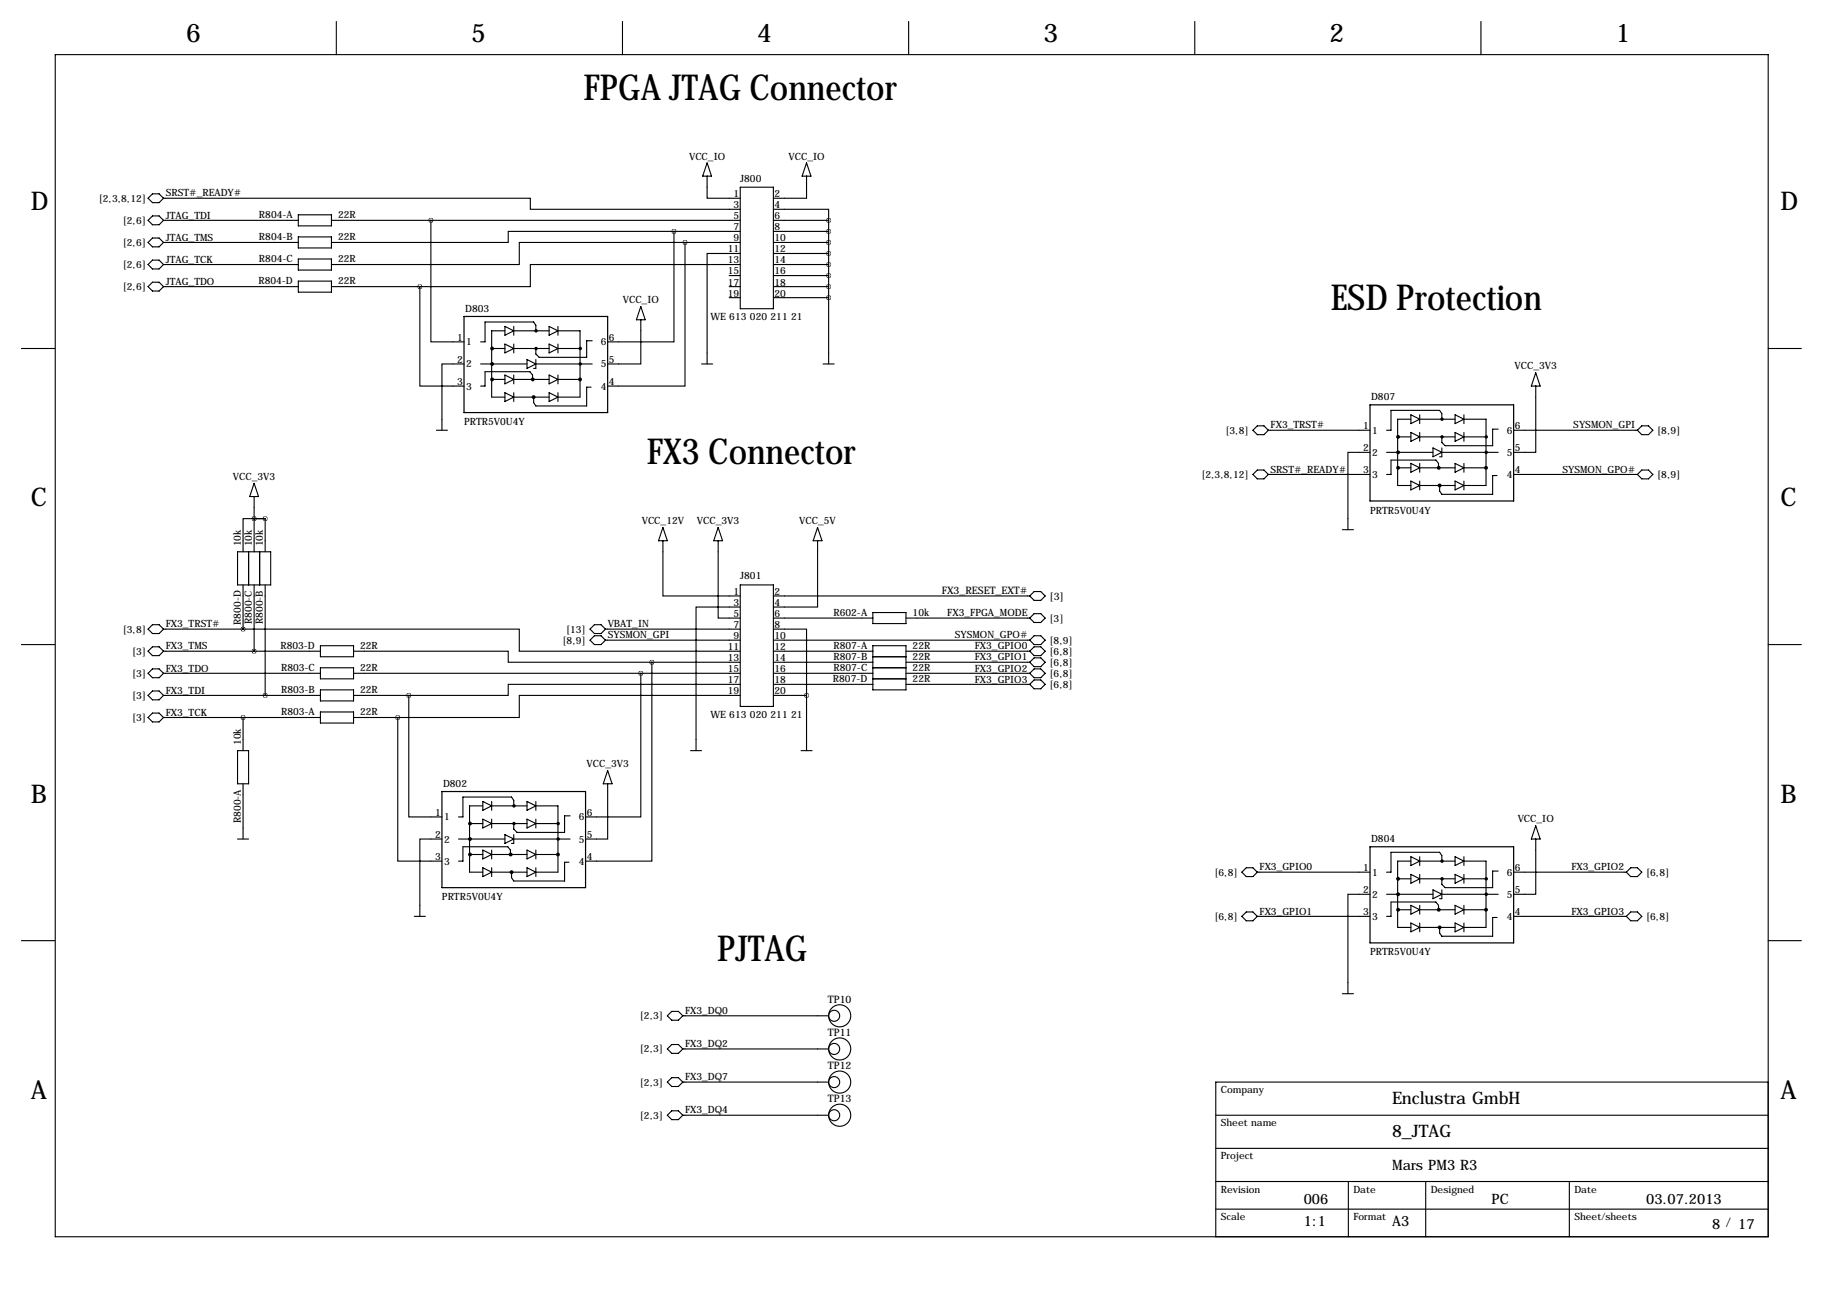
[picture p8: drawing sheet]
<svg xmlns="http://www.w3.org/2000/svg" width="419mm" height="297mm" viewBox="0 0 419 297" stroke-linecap="round" stroke-linejoin="round" font-family="sans-serif">
<g fill="none" stroke="#000" stroke-width=".25">
<path d="M12.7 12.6h393.8v271.7h-393.8zM77.3 4.9v7.7M143.1 4.9v7.7M208.9 4.9v7.7M274.7 4.9v7.7M340.5 4.9v7.7M162.6 37.5l1 3h-2.1zM185.4 37.5l1 3h-2zM35.1 44.6h1.5l1 1-1 1h-1.5l-1.1-1zM35.1 49.6h1.5l1 1.1-1 1h-1.5l-1.1-1zM35.1 54.7h1.5l1 1-1 1.1h-1.5l-1.1-1.1zM35.1 59.8h1.5l1 1-1 1h-1.5l-1.1-1z"/>
<path d="M37.6 45.6h84.3v2.5h48.3M37.6 50.7h31M37.6 55.7h31M68.6 49.4h7.6v2.5h-7.6zM68.6 54.5h7.6v2.5h-7.6zM68.6 59.5h7.6v2.6h-7.6zM76.2 50.7h94M99.1 50.7v27.9h7.6M154.9 53.2v25.4h-15.2M154.9 53.2h-38.1v2.5h-40.6M154.9 53.2h15.3M157.5 55.7v33.1h-17.8"/>
<path d="M157.5 55.7h-38.1v5.1h-43.2M157.5 55.7h12.7M162.6 40.5v5.1h7.6M170.2 58.3h-7.6v25.4M170.2 43h7.6v28h-7.6zM177.8 48.1h12.7v2.6M177.8 50.7h12.7M177.8 53.2h12.7M177.8 55.7h12.7M177.8 58.3h12.7M185.4 40.5v5.1h-7.6M190.5 50.7v33"/>
<path d="M35.1 64.9h1.5l1 1-1 1h-1.5l-1.1-1zM37.6 60.8h31M37.6 65.9h31M68.6 64.6h7.6v2.6h-7.6zM76.2 65.9h20.3M96.5 65.9v22.9h10.2M116.1 75l2 1.1-2 1zM116.1 79.1l2 1-2 1zM116.1 76.1h-3.1v15.2h3.1M118.1 75v2.1M118.1 79.1v2M118.1 76.1h8.1"/>
<path d="M123.2 76.1v-1.3l-.5-.8h-11.2v4.6h-1M126.2 75l2.1 1.1-2.1 1zM126.2 79.1l2.1 1-2.1 1zM128.3 75v2.1M128.3 79.1v2M128.3 76.1h5v15.2h-5M136.1 78.3h-1.2v3.9h-10.9l-.8-.8v-1.3M147.3 73.5v10.2h-7.6M147.3 70.5l1 3h-2zM167.6 63.4h2.6M167.6 65.9h2.6M167.6 68.4h2.6"/>
<path d="M170.2 60.8h-48.3v5.1h-25.4M177.8 60.8h12.7M177.8 63.4h12.7M177.8 65.9h12.7M177.8 68.4h12.7M4.9 80.1h7.6M100.3 98.9h2.6M106.7 83.7h-5.1v15.2M110.5 83.7h10.7M113 80.1h3.1M113 87.2h3.1M116.1 86.2l2 1-2 1.1z"/>
<path d="M116.1 90.3l2 1-2 1zM118.1 80.1h8.1M118.1 86.2v2.1M118.1 90.3v2M118.1 87.2h8.1M118.1 91.3h8.1M121.2 82.7l2 1-2 1zM122.4 87.2v-1l-.6-.7h-10.3v3.3h-1M123.2 82.7v2h-.5M123.2 83.7h12.9M126.2 86.2l2.1 1-2.1 1.1zM126.2 90.3l2.1 1-2.1 1z"/>
<path d="M128.3 80.1h5M128.3 86.2v2.1M128.3 90.3v2M128.3 87.2h5M135.9 89h-1v4.3h-11.7l-.5-.7v-1.3M161.3 83.7h2.5M189.2 83.7h2.6M288 98.9l1.1-1h1.5l1 1-1 1h-1.5zM291.6 98.9h23.4M324.4 95.4l2 1-2 1zM324.4 99.4l2 1-2 1.1zM324.4 96.4h-3.1v15.2h3.1"/>
<path d="M326.4 95.4v2M326.4 99.4v2.1M326.4 96.4h8.1M331.5 96.4v-1.3l-.5-.8h-11.2v4.6h-1M334.5 95.4l2 1-2 1zM334.5 99.4l2 1-2 1.1zM336.5 95.4v2M336.5 99.4v2.1M336.5 96.4h5.1v15.2h-5.1M344.4 98.7h-1.2v3.8h-11l-.7-.8v-1.3M348 98.9h28.4M353.1 88.8v15.2h-5.1"/>
<path d="M353.1 85.7l1 3.1h-2.1zM376.4 98.9l1-1h1.6l1 1-1 1h-1.6zM406.5 80.1h7.6M58.4 119.2h-2.5v7.7M58.4 114.2v5h2.6M58.4 119.2v7.7M58.4 111.1l1 3.1h-2zM58.4 119.2h2.6M61 119.2v7.7M288 109.1l1.1-1h1.5l1 1-1 1h-1.5zM291.6 109.1h23.4M315 104h-5.1v17.8"/>
<path d="M318.8 104h10.6M321.3 100.4h3.1M321.3 107.6h3.1M324.4 106.5l2 1.1-2 1zM324.4 110.6l2 1-2 1zM326.4 106.5v2.1M326.4 110.6v2M326.4 100.4h8.1M326.4 107.6h8.1M326.4 111.6h8.1M329.4 103l2.1 1-2.1 1zM330.7 107.6v-1.1l-.6-.7h-10.3v3.3h-1"/>
<path d="M331.5 103v2h-.5M331.5 104h12.9M334.5 106.5l2 1.1-2 1zM334.5 110.6l2 1-2 1zM336.5 106.5v2.1M336.5 110.6v2M336.5 100.4h5.1M336.5 107.6h5.1M344.2 109.3h-1v4.4h-11.7l-.5-.8v-1.3M348 109.1h28.4M376.4 109.1l1-1h1.6l1 1-1 1h-1.6zM54.6 126.9h7.6v7.6h-7.6z"/>
<path d="M55.9 134.5v10.1M57.1 126.9v7.6M58.4 134.5v15.2M59.7 126.9v7.6M61 134.5v25.4M152.4 124.3v12.7h17.8M152.4 121.3l1 3h-2zM165.1 124.3v17.8h5.1M165.1 121.3l1 3h-2zM170.2 139.6h-10.2v33M170.2 134.5h7.6v27.9h-7.6zM177.8 137h58.9"/>
<path d="M188 124.3v15.3h-10.2M188 121.3l1 3h-2.1zM237.7 136h1.6l1 1-1 1h-1.6l-1-1zM308.6 121.8h2.5M4.9 148.2h7.6M34 154.8l1.1-1h1.5l1 1-1 1h-1.5zM35.1 143.6h1.5l1 1-1 1.1h-1.5l-1.1-1.1zM35.1 148.7h1.5l1 1-1 1h-1.5l-1.1-1zM35.1 158.9h1.5l1 1-1 1h-1.5l-1.1-1zM37.6 144.6h18.3M37.6 149.7h36.1M37.6 154.8h36.1"/>
<path d="M37.6 159.9h36.1M55.9 144.6h63.5v5.1h50.8M73.7 148.4h7.6v2.6h-7.6zM73.7 153.5h7.6v2.6h-7.6zM73.7 158.6h7.6v2.5h-7.6zM81.3 149.7h35.5v2.6h33.1M81.3 154.8h88.9M81.3 159.9h12.7M94 159.9v27.9h7.6M136.7 146.2h1.5l1 1-1 1h-1.5l-1.1-1zM136.7 143.6h1.5l1 1-1 1.1h-1.5l-1.1-1.1zM139.2 144.6h31"/>
<path d="M139.2 147.2h31M147.3 154.8v33h-12.7M149.9 152.3v45.7h-15.3M149.9 152.3h20.3M170.2 157.3h-53.4v2.6h-22.8M170.2 159.9h-50.8v5.1h-28M177.8 144.6h7.6v15.3M177.8 142.1h22.9M177.8 147.2h58.9M177.8 149.7h22.9M177.8 152.3h22.9M177.8 154.8h22.9"/>
<path d="M177.8 157.3h22.9M177.8 159.9h7.6M185.4 159.9v12.7M200.7 140.8h7.6v2.6h-7.6zM200.7 148.4h7.6v10.2h-7.6zM200.7 151h7.6M200.7 153.5h7.6M200.7 156.1h7.6M208.3 142.1h28.4M208.3 149.7h28.4M208.3 152.3h28.4M208.3 154.8h28.4"/>
<path d="M208.3 157.3h28.4M236.7 149.7l1-1h1.6l1 1-1 1h-1.6zM236.7 154.8l1-1h1.6l1 1-1 1h-1.6zM236.7 142.1l1-1h1.6l1 1-1 1h-1.6zM237.7 146.2h1.6l1 1-1 1h-1.6l-1-1zM237.7 151.2h1.6l1 1.1-1 1h-1.6l-1-1zM237.7 156.3h1.6l1 1-1 1.1h-1.6l-1-1.1zM406.5 148.2h7.6M35.1 163.9h1.5l1 1.1-1 1h-1.5l-1.1-1zM37.6 165h36.1M54.6 172.6h2.5v7.6h-2.5zM55.9 165v7.6"/>
<path d="M73.7 163.7h7.6v2.5h-7.6zM81.3 165h10.1M91.4 165v33h10.2M139.7 177.2l1 3h-2zM158.7 172.6h2.6M184.1 172.6h2.6M54.6 192.9h2.5M55.9 180.2v12.7M101.6 192.9h-5.1v17.8M105.4 192.9h10.7M107.9 189.3h3.1M107.9 196.5h3.1"/>
<path d="M111 184.3l2 1-2 1zM111 188.3l2 1-2 1.1zM111 195.4l2 1.1-2 1zM111 199.5l2 1-2 1zM111 185.3h-3.1v15.2h3.1M113 184.3v2M113 188.3v2.1M113 195.4v2.1M113 199.5v2M113 185.3h8.2M113 189.3h8.2M113 196.5h8.2"/>
<path d="M116.1 191.9l2 1-2 1zM117.3 196.5v-1.1l-.6-.7h-10.3v3.3h-1M118.1 185.3v-1.3l-.5-.8h-11.2v4.6h-1M118.1 191.9v2h-.5M118.1 192.9h13M121.2 184.3l2 1-2 1zM121.2 188.3l2 1-2 1.1zM121.2 195.4l2 1.1-2 1zM121.2 199.5l2 1-2 1zM123.2 185.3h5.1v15.2h-5.1M123.2 184.3v2M123.2 188.3v2.1"/>
<path d="M123.2 195.4v2.1M123.2 199.5v2M123.2 189.3h5.1M123.2 196.5h5.1M130.8 198.2h-1v4.4h-11.7l-.5-.8v-1.3M131.1 187.6h-1.3v3.8h-10.9l-.8-.8v-1.3M139.7 180.2v12.7h-5.1M286.5 199.5h1.5l1.1 1-1.1 1h-1.5l-1-1zM324.4 198h-3.1v15.2h3.1M324.4 197l2 1-2 1zM326.4 198h8.1M326.4 197v2"/>
<path d="M331.5 198v-1.3l-.5-.8h-11.2v4.6h-1M334.5 197l2 1-2 1zM336.5 198h5.1v15.2h-5.1M336.5 197v2M353.1 192.9v12.7h-5.1M353.1 189.9l1 3h-2.1zM374.9 199.5h1.5l1 1-1 1h-1.5l-1-1zM4.9 216.3h7.6M95.2 210.7h2.6M113 200.5h8.2M286.5 209.7h1.5l1.1 1-1.1 1h-1.5l-1-1zM289.1 200.5h25.9"/>
<path d="M289.1 210.7h25.9M315 205.6h-5.1v22.9M318.8 205.6h10.6M321.3 202h3.1M321.3 209.2h3.1M324.4 201l2 1-2 1.1zM324.4 208.1l2 1.1-2 1zM324.4 212.2l2 1-2 1zM326.4 201v2.1M326.4 208.1v2.1M326.4 212.2v2M326.4 202h8.1"/>
<path d="M326.4 209.2h8.1M326.4 213.2h8.1M329.4 204.6l2.1 1-2.1 1zM330.7 209.2v-1.1l-.6-.7h-10.3v3.3h-1M331.5 204.6v2h-.5M331.5 205.6h12.9M334.5 201l2 1-2 1.1zM334.5 208.1l2 1.1-2 1zM334.5 212.2l2 1-2 1zM336.5 201v2.1M336.5 208.1v2.1M336.5 212.2v2"/>
<path d="M336.5 202h5.1M336.5 209.2h5.1M344.2 210.9h-1v4.4h-11.7l-.5-.8v-1.3M344.4 200.3h-1.2v3.8h-11l-.7-.8v-1.3M348 200.5h25.9M348 210.7h25.9M373.9 210.7l1-1h1.5l1 1-1 1h-1.5zM406.5 216.3h7.6M153.4 233.5l1-1h1.6l1 1-1 1.1h-1.6zM157 233.5h33.5M308.6 228.5h2.5M153.4 241.2l1-1.1h1.6l1 1.1-1 1h-1.6z"/>
<path d="M153.4 248.8l1-1h1.6l1 1-1 1h-1.6zM154.4 255.4h1.6l1 1-1 1h-1.6l-1-1zM157 248.8h33.5M157 256.4h33.5M157 241.2h33.5M279.5 256.4h127M406.5 248.8h-127v35.5M279.5 278h127M279.5 271.6h127M279.5 264h127M310 271.6v12.7M327.8 271.6v12.7"/>
<path d="M360.8 271.6v12.7"/>
<circle cx="191.8" cy="233.5" r="1.27"/>
<circle cx="193" cy="233.5" r="2.54"/>
<circle cx="191.8" cy="256.4" r="1.27"/>
<circle cx="191.8" cy="241.2" r="1.27"/>
<circle cx="191.8" cy="248.8" r="1.27"/>
<circle cx="193" cy="241.2" r="2.54"/>
<circle cx="193" cy="256.4" r="2.54"/>
<circle cx="193" cy="248.8" r="2.54"/>
</g>
<path d="M106.7 72.8h33v22.1h-33zM315 93.1h33v22.1h-33zM101.6 182h33v22.1h-33zM315 194.7h33v22.1h-33z" fill="none" stroke="#000" stroke-width=".28"/>
<g fill="none" stroke="#000" stroke-width=".38">
<circle cx="123.2" cy="76.1" r=".2"/>
<circle cx="113.1" cy="83.7" r=".25"/>
<circle cx="113.1" cy="87.2" r=".25"/>
<circle cx="113.1" cy="80.1" r=".25"/>
<circle cx="122.5" cy="87.2" r=".25"/>
<circle cx="122.7" cy="91.3" r=".25"/>
<circle cx="123.2" cy="80.1" r=".2"/>
<circle cx="133.4" cy="87.2" r=".25"/>
<circle cx="133.4" cy="83.7" r=".2"/>
<circle cx="133.4" cy="80.1" r=".2"/>
<circle cx="331.5" cy="96.4" r=".2"/>
<circle cx="321.4" cy="107.6" r=".25"/>
<circle cx="321.4" cy="100.4" r=".25"/>
<circle cx="321.4" cy="104" r=".25"/>
<circle cx="330.8" cy="107.6" r=".25"/>
<circle cx="331" cy="111.6" r=".25"/>
<circle cx="331.5" cy="100.4" r=".2"/>
<circle cx="341.6" cy="107.6" r=".25"/>
<circle cx="341.7" cy="100.4" r=".2"/>
<circle cx="341.7" cy="104" r=".2"/>
<circle cx="108.1" cy="196.5" r=".25"/>
<circle cx="108.1" cy="189.3" r=".25"/>
<circle cx="108.1" cy="192.9" r=".25"/>
<circle cx="117.4" cy="196.5" r=".25"/>
<circle cx="118.2" cy="185.3" r=".2"/>
<circle cx="118.2" cy="189.3" r=".2"/>
<circle cx="128.3" cy="196.5" r=".25"/>
<circle cx="128.3" cy="192.9" r=".2"/>
<circle cx="128.3" cy="189.3" r=".2"/>
<circle cx="331.5" cy="198" r=".2"/>
<circle cx="117.6" cy="200.5" r=".25"/>
<circle cx="321.4" cy="202" r=".25"/>
<circle cx="321.4" cy="205.6" r=".25"/>
<circle cx="321.4" cy="209.2" r=".25"/>
<circle cx="330.8" cy="209.2" r=".25"/>
<circle cx="331" cy="213.2" r=".25"/>
<circle cx="331.5" cy="202" r=".2"/>
<circle cx="341.6" cy="209.2" r=".25"/>
<circle cx="341.7" cy="205.6" r=".2"/>
<circle cx="341.7" cy="202" r=".2"/>
</g>
<g fill="#000">
<circle cx="133.3" cy="83.7" r=".19"/>
<circle cx="341.6" cy="104" r=".19"/>
<circle cx="128.2" cy="192.9" r=".19"/>
<circle cx="341.6" cy="205.6" r=".19"/>
</g>
<path d="M185.4 159.9a.05 .05 0 0 0 .1 0 .05 .05 0 0 0-.1 0zM60.9 119.2a.05 .05 0 0 0 .1 0 .05 .05 0 0 0-.1 0zM55.8 144.6a.05 .05 0 0 0 .1 0 .05 .05 0 0 0-.1 0zM58.4 149.7a.05 .05 0 0 0 .1 0 .05 .05 0 0 0-.1 0zM55.8 165a.05 .05 0 0 0 .1 0 .05 .05 0 0 0-.1 0zM157.4 55.7a.05 .05 0 0 0 .1 0 .05 .05 0 0 0-.1 0zM154.9 53.2a.05 .05 0 0 0 .1 0 .05 .05 0 0 0-.1 0zM99 50.7a.05 .05 0 0 0 .1 0 .05 .05 0 0 0-.1 0zM96.5 65.9a.05 .05 0 0 0 .1 0 .05 .05 0 0 0-.1 0zM58.4 119.2a.05 .05 0 0 0 .1 0 .05 .05 0 0 0-.1 0zM60.9 159.9a.05 .05 0 0 0 .1 0 .05 .05 0 0 0-.1 0zM93.9 159.9a.05 .05 0 0 0 .1 0 .05 .05 0 0 0-.1 0zM91.4 165a.05 .05 0 0 0 .1 0 .05 .05 0 0 0-.1 0zM147.3 154.8a.05 .05 0 0 0 .1 0 .05 .05 0 0 0-.1 0zM149.8 152.3a.05 .05 0 0 0 .1 0 .05 .05 0 0 0-.1 0z" fill="#000" stroke="#000" stroke-width="1"/>
<g font-size="8.2">
<text x="134.1" y="22.9">FPGA JTAG Connector</text>
<text x="305.9" y="71.2">ESD Protection</text>
<text x="148.7" y="106.7">FX3 Connector</text>
<text x="164.9" y="221">PJTAG</text>
</g>
<g font-size="5.9">
<text x="42.8" y="9.8">6</text>
<text x="108.3" y="9.8">5</text>
<text x="174.1" y="9.8">4</text>
<text x="239.9" y="9.8">3</text>
<text x="305.7" y="9.8">2</text>
<text x="371.4" y="9.8">1</text>
<text x="7.1" y="48.4">D</text>
<text x="409.3" y="48.4">D</text>
<text x="7.1" y="116.4">C</text>
<text x="409.3" y="116.4">C</text>
<text x="7.1" y="184.5">B</text>
<text x="409.3" y="184.5">B</text>
<text x="7.1" y="252.6">A</text>
<text x="409.3" y="252.6">A</text>
</g>
<g font-size="4">
<text x="320" y="253.9">Enclustra GmbH</text>
<text x="320" y="261.5">8_JTAG</text>
</g>
<g font-size="3.3">
<text x="320" y="269.1">Mars PM3 R3</text>
<text x="299.7" y="276.7">006</text>
<text x="299.7" y="281.8">1:1</text>
<text x="320" y="281.8">A3</text>
<text x="342.9" y="276.7">PC</text>
<text x="378.5" y="276.7">03.07.2013</text>
<text x="393.6" y="282.5">8 / 17</text>
</g>
<g font-size="2.4">
<text x="216.5" y="136.6">FX3_RESET_EXT#</text>
<text x="241.3" y="137.8">[3]</text>
<text x="190.3" y="230.5">TP10</text>
<text x="190.3" y="238.1">TP11</text>
<text x="190.3" y="245.7">TP12</text>
<text x="190.3" y="253.4">TP13</text>
</g>
<g font-size="2.3">
<text x="158.4" y="36.7">VCC_IO</text>
<text x="170.2" y="41.8">J800</text>
<text x="181.3" y="36.7">VCC_IO</text>
<text x="22.7" y="46.4">[2,3,8,12]</text>
<text x="38.1" y="45.2">SRST#_READY#</text>
<text x="168.6" y="45.3">1</text>
<text x="168.6" y="47.9">3</text>
<text x="178.1" y="45.3">2</text>
<text x="178.1" y="47.9">4</text>
<text x="28.3" y="51.5">[2,6]</text>
<text x="38.1" y="50.3">JTAG_TDI</text>
<text x="59.5" y="50.2">R804-A</text>
<text x="77.7" y="50.2">22R</text>
<text x="168.6" y="50.4">5</text>
<text x="168.6" y="52.9">7</text>
<text x="178.1" y="50.4">6</text>
<text x="178.1" y="52.9">8</text>
<text x="28.3" y="56.5">[2,6]</text>
<text x="38.1" y="55.3">JTAG_TMS</text>
<text x="59.5" y="55.2">R804-B</text>
<text x="77.7" y="55.2">22R</text>
<text x="167.3" y="58">11</text>
<text x="168.6" y="55.5">9</text>
<text x="178.1" y="55.5">10</text>
<text x="178.1" y="58">12</text>
<text x="28.3" y="61.6">[2,6]</text>
<text x="38.1" y="60.4">JTAG_TCK</text>
<text x="38.1" y="65.5">JTAG_TDO</text>
<text x="59.4" y="65.4">R804-D</text>
<text x="59.5" y="60.3">R804-C</text>
<text x="77.7" y="60.3">22R</text>
<text x="77.7" y="65.4">22R</text>
<text x="167.3" y="60.6">13</text>
<text x="167.3" y="63.1">15</text>
<text x="167.3" y="65.6">17</text>
<text x="178.1" y="60.6">14</text>
<text x="178.1" y="63.1">16</text>
<text x="178.1" y="65.6">18</text>
<text x="28.3" y="66.7">[2,6]</text>
<text x="106.9" y="71.7">D803</text>
<text x="143.2" y="69.7">VCC_IO</text>
<text x="167.3" y="68.2">19</text>
<text x="178.1" y="68.2">20</text>
<text x="163.3" y="73.6">WE 613 020 211 21</text>
<text x="105.1" y="78.3">1</text>
<text x="105.1" y="83.4">2</text>
<text x="107.2" y="79.4">1</text>
<text x="138.1" y="79.4">6</text>
<text x="140" y="78.3">6</text>
<text x="140" y="83.4">5</text>
<text x="105.1" y="88.5">3</text>
<text x="107.2" y="84.5">2</text>
<text x="107.2" y="89.6">3</text>
<text x="138.1" y="84.5">5</text>
<text x="138.1" y="89.6">4</text>
<text x="140" y="88.5">4</text>
<text x="348.2" y="84.9">VCC_3V3</text>
<text x="315.2" y="92.1">D807</text>
<text x="106.7" y="97.7">PRTR5V0U4Y</text>
<text x="281.7" y="99.7">[3,8]</text>
<text x="292.1" y="98.5">FX3_TRST#</text>
<text x="313.4" y="98.7">1</text>
<text x="315.5" y="99.7">1</text>
<text x="346.4" y="99.7">6</text>
<text x="348.2" y="98.7">6</text>
<text x="361.7" y="98.5">SYSMON_GPI</text>
<text x="381" y="99.7">[8,9]</text>
<text x="313.4" y="103.7">2</text>
<text x="315.5" y="104.8">2</text>
<text x="346.4" y="104.8">5</text>
<text x="348.2" y="103.7">5</text>
<text x="53.5" y="110.3">VCC_3V3</text>
<text x="276.2" y="109.9">[2,3,8,12]</text>
<text x="292.1" y="108.7">SRST#_READY#</text>
<text x="313.4" y="108.8">3</text>
<text x="315.5" y="109.9">3</text>
<text x="346.4" y="109.9">4</text>
<text x="348.2" y="108.8">4</text>
<text x="359.2" y="108.7">SYSMON_GPO#</text>
<text x="381" y="109.9">[8,9]</text>
<text x="315" y="118.1">PRTR5V0U4Y</text>
<text x="55.4" y="125.6" transform="rotate(-90 55.4 125.6)">10k</text>
<text x="57.9" y="125.6" transform="rotate(-90 57.9 125.6)">10k</text>
<text x="60.5" y="125.6" transform="rotate(-90 60.5 125.6)">10k</text>
<text x="147.5" y="120.5">VCC_12V</text>
<text x="160.2" y="120.5">VCC_3V3</text>
<text x="183.7" y="120.5">VCC_5V</text>
<text x="168.6" y="136.8">1</text>
<text x="170.2" y="133.2">J801</text>
<text x="178.1" y="136.8">2</text>
<text x="55.4" y="143.7" transform="rotate(-90 55.4 143.7)">R800-D</text>
<text x="57.9" y="143.5" transform="rotate(-90 57.9 143.5)">R800-C</text>
<text x="60.5" y="143.5" transform="rotate(-90 60.5 143.5)">R800-B</text>
<text x="168.6" y="139.3">3</text>
<text x="168.6" y="141.8">5</text>
<text x="178.1" y="139.3">4</text>
<text x="178.1" y="141.8">6</text>
<text x="191.6" y="141.6">R602-A</text>
<text x="209.8" y="141.6">10k</text>
<text x="217.8" y="141.7">FX3_FPGA_MODE</text>
<text x="241.3" y="142.9">[3]</text>
<text x="28.3" y="145.4">[3,8]</text>
<text x="38.1" y="144.2">FX3_TRST#</text>
<text x="38.1" y="149.3">FX3_TMS</text>
<text x="64.5" y="149.2">R803-D</text>
<text x="82.8" y="149.2">22R</text>
<text x="129.3" y="148">[8,9]</text>
<text x="130.1" y="145.4">[13]</text>
<text x="139.7" y="144.2">VBAT_IN</text>
<text x="139.7" y="146.8">SYSMON_GPI</text>
<text x="167.3" y="149.5">11</text>
<text x="168.6" y="144.4">7</text>
<text x="168.6" y="146.9">9</text>
<text x="178.1" y="144.4">8</text>
<text x="178.1" y="146.9">10</text>
<text x="178.1" y="149.5">12</text>
<text x="191.6" y="149.2">R807-A</text>
<text x="209.8" y="149.2">22R</text>
<text x="219.5" y="146.8">SYSMON_GPO#</text>
<text x="224.1" y="149.3">FX3_GPIO0</text>
<text x="241.3" y="148">[8,9]</text>
<text x="30.4" y="150.5">[3]</text>
<text x="30.4" y="155.6">[3]</text>
<text x="38.1" y="154.4">FX3_TDO</text>
<text x="64.6" y="154.3">R803-C</text>
<text x="82.8" y="154.3">22R</text>
<text x="167.3" y="152">13</text>
<text x="167.3" y="154.5">15</text>
<text x="178.1" y="152">14</text>
<text x="178.1" y="154.5">16</text>
<text x="191.6" y="151.8">R807-B</text>
<text x="191.6" y="154.3">R807-C</text>
<text x="209.8" y="151.8">22R</text>
<text x="209.8" y="154.3">22R</text>
<text x="224.1" y="151.9">FX3_GPIO1</text>
<text x="224.1" y="154.4">FX3_GPIO2</text>
<text x="241.3" y="150.5">[6,8]</text>
<text x="241.3" y="153.1">[6,8]</text>
<text x="241.3" y="155.6">[6,8]</text>
<text x="30.4" y="160.7">[3]</text>
<text x="38.1" y="159.5">FX3_TDI</text>
<text x="64.6" y="159.4">R803-B</text>
<text x="82.8" y="159.4">22R</text>
<text x="167.3" y="157.1">17</text>
<text x="167.3" y="159.6">19</text>
<text x="178.1" y="157.1">18</text>
<text x="178.1" y="159.6">20</text>
<text x="191.5" y="156.8">R807-D</text>
<text x="209.8" y="156.8">22R</text>
<text x="224.1" y="156.9">FX3_GPIO3</text>
<text x="241.3" y="158.1">[6,8]</text>
<text x="30.4" y="165.8">[3]</text>
<text x="38.1" y="164.6">FX3_TCK</text>
<text x="64.6" y="164.5">R803-A</text>
<text x="82.8" y="164.5">22R</text>
<text x="163.3" y="165">WE 613 020 211 21</text>
<text x="55.4" y="171.3" transform="rotate(-90 55.4 171.3)">10k</text>
<text x="134.8" y="176.4">VCC_3V3</text>
<text x="101.9" y="181">D802</text>
<text x="55.4" y="189.2" transform="rotate(-90 55.4 189.2)">R800-A</text>
<text x="100" y="187.6">1</text>
<text x="102.1" y="188.6">1</text>
<text x="133" y="188.6">6</text>
<text x="134.9" y="187.6">6</text>
<text x="348.9" y="189.1">VCC_IO</text>
<text x="100" y="192.6">2</text>
<text x="100" y="197.7">3</text>
<text x="102.1" y="193.7">2</text>
<text x="133" y="193.7">5</text>
<text x="134.9" y="192.6">5</text>
<text x="134.9" y="197.7">4</text>
<text x="315.2" y="193.7">D804</text>
<text x="102.1" y="198.8">3</text>
<text x="133" y="198.8">4</text>
<text x="279.2" y="201.3">[6,8]</text>
<text x="289.6" y="200.1">FX3_GPIO0</text>
<text x="313.4" y="200.3">1</text>
<text x="315.5" y="201.3">1</text>
<text x="346.4" y="201.3">6</text>
<text x="348.2" y="200.3">6</text>
<text x="361.3" y="200.1">FX3_GPIO2</text>
<text x="378.5" y="201.3">[6,8]</text>
<text x="101.6" y="207">PRTR5V0U4Y</text>
<text x="313.4" y="205.3">2</text>
<text x="315.5" y="206.4">2</text>
<text x="346.4" y="206.4">5</text>
<text x="348.2" y="205.3">5</text>
<text x="279.2" y="211.5">[6,8]</text>
<text x="289.6" y="210.3">FX3_GPIO1</text>
<text x="313.4" y="210.4">3</text>
<text x="315.5" y="211.5">3</text>
<text x="346.4" y="211.5">4</text>
<text x="348.2" y="210.4">4</text>
<text x="361.3" y="210.3">FX3_GPIO3</text>
<text x="378.5" y="211.5">[6,8]</text>
<text x="315" y="219.7">PRTR5V0U4Y</text>
<text x="157.5" y="233.1">FX3_DQ0</text>
<text x="147.1" y="234.3">[2,3]</text>
<text x="147.1" y="242">[2,3]</text>
<text x="157.5" y="240.8">FX3_DQ2</text>
<text x="147.1" y="249.6">[2,3]</text>
<text x="157.5" y="248.4">FX3_DQ7</text>
<text x="280.7" y="251.3">Company</text>
<text x="147.1" y="257.2">[2,3]</text>
<text x="157.5" y="256">FX3_DQ4</text>
<text x="280.7" y="258.9">Sheet name</text>
<text x="280.7" y="266.6">Project</text>
<text x="280.7" y="274.2">Revision</text>
<text x="311.1" y="274.2">Date</text>
<text x="328.9" y="274.2">Designed</text>
<text x="361.9" y="274.2">Date</text>
<text x="280.7" y="280.5">Scale</text>
<text x="311.1" y="280.5">Format</text>
<text x="361.9" y="280.5">Sheet/sheets</text>
</g>
</svg>
